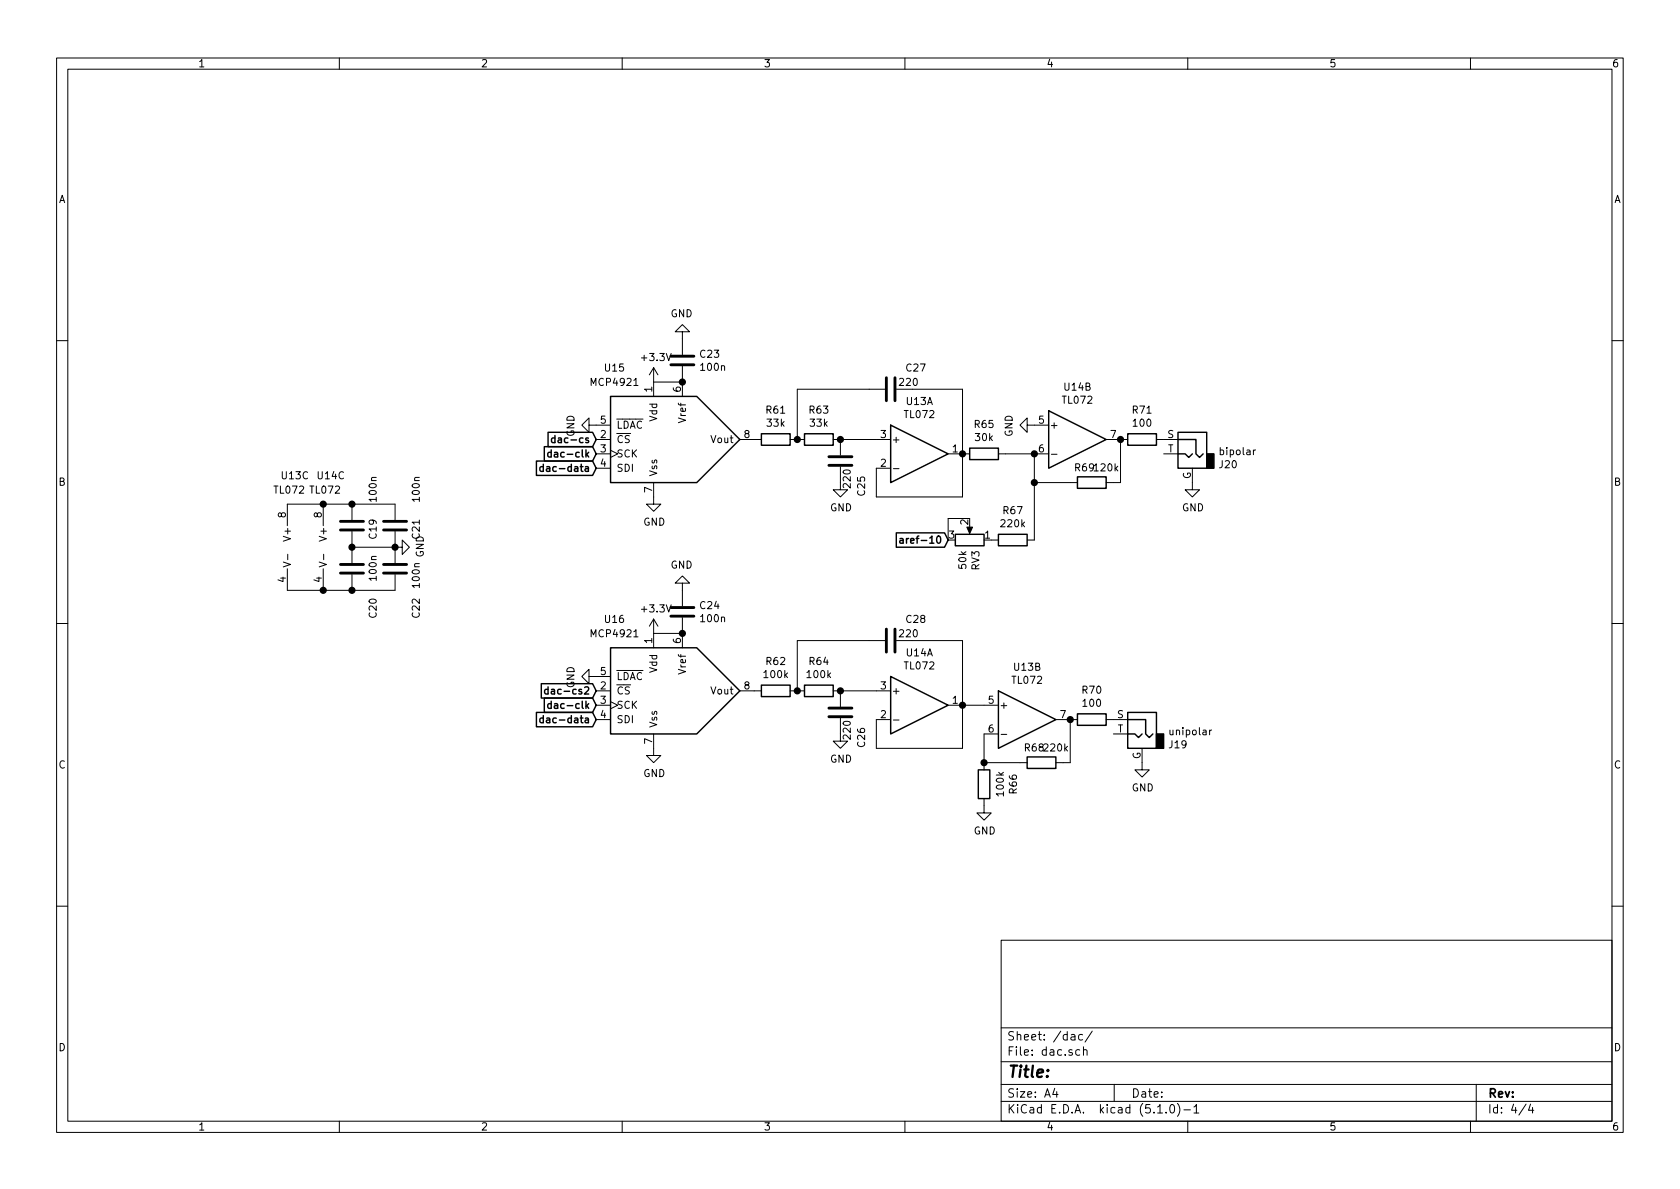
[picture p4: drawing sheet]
<svg xmlns="http://www.w3.org/2000/svg" width="297mm" height="210mm" viewBox="0 0 297 210" stroke-linecap="round" stroke-linejoin="round" font-family="sans-serif">
<g fill="none" stroke="#000" stroke-width=".18">
<path d="M10 10.3h277v189.9h-277zM12 12.2h273v186.1h-273zM60 10.3v1.9M110 10.3v1.9M160 10.3v1.9M210 10.3v1.9M260 10.3v1.9M120.6 58.7h1.3l-1.3-1.3-1.2 1.3h1.2v4M10 60.2h2M104.1 75.2v-1.3l-1.2 1.3 1.2 1.2v-1.2h3.8M105.4 77.7h2.5M107.9 79.6l1.3 .7-1.3 .6"/>
<path d="M115.6 67.6h5M115.6 65v5.1M115.6 65l-.8 1.3M115.6 65l.7 1.3M120.6 64.8v5.3M130.8 77.7h3.8M139.7 77.7h2.5M147.3 77.7h10.2M148.6 77.7v2.8M156.5 68.8h-15.5v8.9M158.5 68.8h11.7v19.1h-15.3v-5.1h2.6M181.6 75.2v-1.3l-1.3 1.3 1.3 1.2v-1.2h3.8"/>
<path d="M195.6 77.7h3.8M198.1 77.7v7.6h-2.5M204.5 77.7h3.8M222 79.6l-.4 .2M285 60.2h2M50.1 99.4l1.3 .4-1.3 .4M50.9 98v1M56.4 99.4l1.3 .4-1.3 .4M57.1 89.1v3.9M57.2 98v1M62.2 96.8h8.9v-1.3l1.3 1.3-1.3 1.2v-1.2M62.2 89.1v2.8"/>
<path d="M62.2 94v5.6M69.8 91.9v-2.8h-19v3.9M69.8 94v5.6M105.4 80.3h2.5M105.4 82.8h2.5M115.6 85.3v3.8h1.2l-1.2 1.3-1.3-1.3h1.3M148.6 82.5v4.1h1.3l-1.3 1.3-1.3-1.3h1.3M158 82.9h1M167.6 80.3h3.8M171.4 91.7h-3.8v3.8M171.4 93v1M175.3 95.5h1.2"/>
<path d="M176.5 80.3h8.9M182.9 85.3h7.6M182.9 80.3v15.2h-1.3M185.9 80.3h1M205.7 80.3h2.6M210.8 82.8v3.8h1.3l-1.3 1.3-1.3-1.3h1.3M10 110.3h2M50.8 100.6v3.8h19v-2.8M57.1 100.6v3.8M62.2 101.6v2.8M104.1 119.6v-1.2l-1.2 1.2 1.2 1.3v-1.3h3.8M115.6 109.5v5"/>
<path d="M115.6 112h5M115.6 109.5l-.8 1.2M115.6 109.5l.7 1.2M120.6 103.1h1.3l-1.3-1.3-1.2 1.3h1.2v4.1M120.6 109.2v5.3M156.5 113.3h-15.5v8.9M158.5 113.3h11.7v19h-15.3v-5.1h2.6M285 110.3h2M105.4 122.2h2.5M105.4 124.7h2.5M105.4 127.2h2.5M107.9 124.1l1.3 .6-1.3 .6"/>
<path d="M115.6 129.8v3.8h1.2l-1.2 1.3-1.3-1.3h1.3M130.8 122.2h3.8M139.7 122.2h2.5M147.3 122.2h10.2M148.6 127v4.1h1.3l-1.3 1.2-1.3-1.2h1.3M148.6 122.2v2.8M158 127.3h1M167.6 124.7h8.9M174 134.9h7.6M176.5 129.8h-2.5v6.3M177 129.9h1M186.7 127.2h3.8"/>
<path d="M189.2 127.2v7.7h-2.5M195.6 127.2h3.8M196.8 129.8h2.6M201.9 132.3v3.8h1.3l-1.3 1.3-1.2-1.3h1.2M214.2 129.1l-.3 .2M174 141.2v2.6h1.3l-1.3 1.2-1.3-1.2h1.3M10 160.2h2M177 166.3h108v32h-108zM285 160.2h2M60 198.3v1.9M110 198.3v1.9M160 198.3v1.9"/>
<path d="M177 194.8h108M177 191.8h108M177 187.8h108M177 181.8h108M186.5 192.5l-.4 1h1M186.8 193v1M189.4 183h.6l.1 .9M190.1 183.3l-.5 .1-.3 .2 .3 .3 .5-.1M190.9 185.7l-.4-.1-.3 .3 .1 .6 .2 .1 .4-.1M191.4 183l-.4-.1-.3 .3 .1 .6h.6M191.6 185.7a.37 .37 0 0 1 .6 .1v.8M191.6 185.1v1.5"/>
<path d="M193.1 182.3l-1.3 2M197 191.8v3M204.7 196.8h.8M206.2 196.7v.1M207 195.4l.3-.1a.94 .94 0 0 1 0 1.5 .82 .82 0 0 1-.3-1.4zM208.2 195.1a1.71 1.71 0 0 1 0 2.3M209.3 196.3h1.2M210 198.3v1.9M211.1 195.8l.4-.5v1.5M211.1 196.8h.9M260 198.3v1.9M261 191.8v6.5"/>
<path d="M269.8 195.2l-1.2 2M270.6 195.2l-.3 1.1h.9M271 195.8v1"/>
</g>
<g fill="none" stroke="#000" stroke-width=".25">
<path d="M96.2 79h8.6l.6 1.3-.6 1.2h-8.6zM96.9 76.4h7.9l.6 1.3-.6 1.3h-7.9zM97.5 79.5v1.3M98.1 77.5l-.4-.1-.2 .3 .1 .5h.5M98.1 77v1.3M107.9 70.1h15.3l7.6 7.6-7.6 7.6h-15.3zM134.6 76.7h5.1v2h-5.1zM142.2 76.7h5.1v2h-5.1zM157.5 75.2l10.1 5.1-10.1 5zM171.4 79.2h5.1v2.1h-5.1zM185.4 72.6l10.2 5.1-10.2 5.1zM199.4 76.7h5.1v2h-5.1z"/>
<path d="M208.3 76.4h5.1v6.4h-5.1zM208.3 77.7h3.2v2.6l.6 .6 .6-.6M94.8 81.5h10l.6 1.3-.6 1.3h-10zM96.1 82.6l-.4-.1-.2 .2 .1 .6h.5M96.1 82.1v1.3M96.7 82.6h.5v.8M97.2 82.8l-.4 .1-.2 .2 .2 .3 .4-.1M97.5 80h-.4l-.2 .2 .1 .6h.5M158.5 94.2h8.5l.6 1.3-.6 1.3h-8.5zM159.1 95.3h.5l.1 .8M159.7 95.5l-.4 .1-.2 .2v.2h.6M160.3 95.2v.9"/>
<path d="M160.7 95.2l-.4 .2M168.9 94.5h5.1v2h-5.1zM176.5 94.5h5.1v2h-5.1zM190.5 84.3h5.1v2.1h-5.1zM208.3 80.3h1.2l.7 .6 .6-.6M107.9 114.5h15.3l7.6 7.7-7.6 7.6h-15.3zM157.5 119.6l10.1 5.1-10.1 5.1zM94.8 126h10l.6 1.2-.6 1.3h-10zM95.7 120.9h9.1l.6 1.3-.6 1.2h-9.1zM96.1 127h-.4l-.2 .2 .1 .6h.5M96.1 126.5v1.3M96.2 123.4h8.6l.6 1.3-.6 1.3h-8.6z"/>
<path d="M96.7 127h.5v.8M96.9 121.9h-.4l-.2 .2 .1 .6h.5M96.9 121.5v1.2M97.2 127.3h-.4l-.2 .2 .2 .3h.4M97.5 124.5l-.4-.1-.2 .3 .1 .5h.5M97.5 124v1.3M134.6 121.2h5.1v2h-5.1zM142.2 121.2h5.1v2h-5.1zM173 136.1h2v5.1h-2zM176.5 122.2l10.2 5-10.2 5.1zM181.6 133.9h5.1v2h-5.1zM190.5 126.2h5.1v2.1h-5.1z"/>
<path d="M199.4 126h5.1v6.3h-5.1zM199.4 129.8h1.3l.6 .6 .6-.6M199.4 127.2h3.2v2.6l.6 .6 .6-.6"/>
</g>
<g fill="none" stroke="#000" stroke-width=".51">
<path d="M118.6 64.5h4.1M118.6 63h4.1M156.7 66.8v4.1M158.2 66.8v4.1M60.2 92.2h4.1M60.2 93.7h4.1M60.2 99.8h4.1M67.8 92.2h4.1M67.8 93.7h4.1M67.8 99.8h4.1M146.6 80.8h4M146.6 82.3h4"/>
<path d="M60.2 101.3h4.1M67.8 101.3h4.1M118.6 109h4.1M118.6 107.4h4.1M156.7 111.2v4.1M158.2 111.2v4.1M146.6 125.2h4M146.6 126.7h4"/>
</g>
<g fill="#000" stroke="#000" stroke-width=".25">
<path d="M213.4 80.3h1.2v2.5h-1.2zM204.5 129.8h1.2v2.5h-1.2z"/>
<circle cx="120.7" cy="67.6" r=".51"/>
<circle cx="141" cy="77.7" r=".51"/>
<circle cx="148.6" cy="77.7" r=".51"/>
<circle cx="198.1" cy="77.7" r=".51"/>
<circle cx="57.2" cy="89.1" r=".51"/>
<circle cx="62.2" cy="89.1" r=".51"/>
<circle cx="62.2" cy="96.8" r=".51"/>
<circle cx="69.9" cy="96.8" r=".51"/>
<circle cx="170.2" cy="80.3" r=".51"/>
<circle cx="182.9" cy="80.3" r=".51"/>
<circle cx="182.9" cy="85.3" r=".51"/>
<circle cx="57.2" cy="104.4" r=".51"/>
<circle cx="62.2" cy="104.4" r=".51"/>
<circle cx="120.7" cy="112" r=".51"/>
<circle cx="141" cy="122.2" r=".51"/>
<circle cx="148.6" cy="122.2" r=".51"/>
<circle cx="170.2" cy="124.7" r=".51"/>
<circle cx="174" cy="134.9" r=".51"/>
<circle cx="189.2" cy="127.2" r=".51"/>
</g>
<path d="M170.9 93.2h1.1l-.6 1.2z" fill="#000" stroke="#000" stroke-width=".18"/>
<text font-size="2.8" x="178" y="190.5">Title:</text>
<g font-size="2.1">
<text x="178" y="184">Sheet: /dac/</text>
<text x="178" y="186.7">File: dac.sch</text>
<text x="178" y="196.9">KiCad E.D.A. kicad (5.1.0)-1</text>
<text x="178" y="194.1">Size: A4</text>
<text x="200" y="194.1">Date:</text>
<text x="263" y="194.1">Rev:</text>
<text x="263" y="196.9">Id: 4/4</text>
</g>
<g font-size="1.8">
<text x="35" y="11.9">1</text>
<text x="85" y="11.9">2</text>
<text x="135" y="11.9">3</text>
<text x="185" y="11.9">4</text>
<text x="235" y="11.9">5</text>
<text x="285" y="11.9">6</text>
<text x="10.4" y="35.9">A</text>
<text x="285.4" y="35.9">A</text>
<text x="118.6" y="56.1">GND</text>
<text x="107" y="65.7">U15</text>
<text x="113.6" y="63.8">+3.3V</text>
<text x="123.9" y="63.3">C23</text>
<text x="124" y="65.6">100n</text>
<text x="160.3" y="65.7">C27</text>
<text x="104.7" y="68.2">MCP4921</text>
<text x="115.3" y="69.3" transform="rotate(-90 115.3 69.3)">1</text>
<text x="120.4" y="69.3" transform="rotate(-90 120.4 69.3)">6</text>
<text x="159.2" y="68.2">220</text>
<text x="160.3" y="71.6">U13A</text>
<text x="188" y="71.4">TL072</text>
<text x="188.2" y="69.1">U14B</text>
<text x="101.6" y="77.3" transform="rotate(-90 101.6 77.3)">GND</text>
<text x="106.2" y="77.5">2</text>
<text x="106.2" y="74.9">5</text>
<text x="109" y="75.8">LDAC</text>
<text x="116.2" y="74.5" transform="rotate(-90 116.2 74.5)">Vdd</text>
<text x="121.3" y="74.5" transform="rotate(-90 121.3 74.5)">Vref</text>
<text x="131.6" y="77.5">8</text>
<text x="135.5" y="73.1">R61</text>
<text x="135.7" y="75.5">33k</text>
<text x="143.2" y="73.1">R63</text>
<text x="143.3" y="75.5">33k</text>
<text x="155.7" y="77.5">3</text>
<text x="160" y="73.9">TL072</text>
<text x="172.4" y="75.7">R65</text>
<text x="172.5" y="78">30k</text>
<text x="179" y="77.3" transform="rotate(-90 179 77.3)">GND</text>
<text x="183.7" y="74.9">5</text>
<text x="185.5" y="75.8">+</text>
<text x="196.4" y="77.5">7</text>
<text x="200.3" y="73.1">R71</text>
<text x="200.5" y="75.5">100</text>
<text x="206.4" y="77.5">S</text>
<text x="97.3" y="83.4">dac-data</text>
<text x="98.4" y="80.9">dac-clk</text>
<text x="98.9" y="78.4">dac-cs</text>
<text x="106.2" y="80">3</text>
<text x="106.2" y="82.5">4</text>
<text x="109" y="78.4">CS</text>
<text x="109" y="80.9">SCK</text>
<text x="109" y="83.4">SDI</text>
<text x="125.9" y="78.4">Vout</text>
<text x="155.7" y="82.5">2</text>
<text x="157.6" y="78.4">+</text>
<text x="168.4" y="80">1</text>
<text x="183.7" y="80">6</text>
<text x="190.1" y="83.4">R69120k</text>
<text x="206.5" y="80">T</text>
<text x="215.7" y="82.8">J20</text>
<text x="215.8" y="80.5">bipolar</text>
<text x="10.4" y="85.9">B</text>
<text x="48.6" y="87.3">TL072</text>
<text x="49.9" y="84.8">U13C</text>
<text x="54.9" y="87.3">TL072</text>
<text x="56.2" y="84.8">U14C</text>
<text x="66.6" y="88.5" transform="rotate(-90 66.6 88.5)">100n</text>
<text x="74.2" y="88.5" transform="rotate(-90 74.2 88.5)">100n</text>
<text x="115.3" y="87.1" transform="rotate(-90 115.3 87.1)">7</text>
<text x="116.2" y="84.3" transform="rotate(-90 116.2 84.3)">Vss</text>
<text x="150.4" y="86.2" transform="rotate(-90 150.4 86.2)">220</text>
<text x="153" y="87.6" transform="rotate(-90 153 87.6)">C25</text>
<text x="210.6" y="84.8" transform="rotate(-90 210.6 84.8)">G</text>
<text x="285.4" y="85.9">B</text>
<text x="50.5" y="91.5" transform="rotate(-90 50.5 91.5)">8</text>
<text x="51.4" y="95.3" transform="rotate(-90 51.4 95.3)">V+</text>
<text x="56.9" y="91.5" transform="rotate(-90 56.9 91.5)">8</text>
<text x="57.8" y="95.3" transform="rotate(-90 57.8 95.3)">V+</text>
<text x="66.6" y="95.2" transform="rotate(-90 66.6 95.2)">C19</text>
<text x="74.2" y="95.2" transform="rotate(-90 74.2 95.2)">C21</text>
<text x="113.7" y="93">GND</text>
<text x="146.8" y="90.4">GND</text>
<text x="167.8" y="95.2">3</text>
<text x="171.2" y="92.8" transform="rotate(-90 171.2 92.8)">2</text>
<text x="174.1" y="95.2">1</text>
<text x="177.1" y="93.2">220k</text>
<text x="177.4" y="90.9">R67</text>
<text x="209" y="90.4">GND</text>
<text x="74.9" y="98.6" transform="rotate(-90 74.9 98.6)">GND</text>
<text x="118.6" y="100.6">GND</text>
<text x="161" y="96.1">aref-10</text>
<text x="170.9" y="100.5" transform="rotate(-90 170.9 100.5)">50k</text>
<text x="173.2" y="100.8" transform="rotate(-90 173.2 100.8)">RV3</text>
<text x="50.5" y="103" transform="rotate(-90 50.5 103)">4</text>
<text x="56.9" y="103" transform="rotate(-90 56.9 103)">4</text>
<text x="66.6" y="102.5" transform="rotate(-90 66.6 102.5)">100n</text>
<text x="74.2" y="103.8" transform="rotate(-90 74.2 103.8)">100n</text>
<text x="123.9" y="107.7">C24</text>
<text x="66.6" y="109.2" transform="rotate(-90 66.6 109.2)">C20</text>
<text x="74.2" y="109.2" transform="rotate(-90 74.2 109.2)">C22</text>
<text x="104.7" y="112.7">MCP4921</text>
<text x="107" y="110.2">U16</text>
<text x="113.6" y="108.3">+3.3V</text>
<text x="115.3" y="113.8" transform="rotate(-90 115.3 113.8)">1</text>
<text x="120.4" y="113.8" transform="rotate(-90 120.4 113.8)">6</text>
<text x="124" y="110">100n</text>
<text x="159.2" y="112.7">220</text>
<text x="160.3" y="110.2">C28</text>
<text x="106.2" y="119.4">5</text>
<text x="116.2" y="118.9" transform="rotate(-90 116.2 118.9)">Vdd</text>
<text x="121.3" y="119" transform="rotate(-90 121.3 119)">Vref</text>
<text x="135.2" y="119.9">100k</text>
<text x="135.5" y="117.6">R62</text>
<text x="142.8" y="119.9">100k</text>
<text x="143.2" y="117.6">R64</text>
<text x="160" y="118.4">TL072</text>
<text x="160.3" y="116.1">U14A</text>
<text x="179.3" y="118.6">U13B</text>
<text x="97.9" y="122.8">dac-cs2</text>
<text x="98.4" y="125.3">dac-clk</text>
<text x="101.6" y="121.7" transform="rotate(-90 101.6 121.7)">GND</text>
<text x="106.2" y="121.9">2</text>
<text x="106.2" y="124.5">3</text>
<text x="109" y="122.8">CS</text>
<text x="109" y="125.3">SCK</text>
<text x="109" y="120.3">LDAC</text>
<text x="125.9" y="122.8">Vout</text>
<text x="131.6" y="121.9">8</text>
<text x="155.7" y="121.9">3</text>
<text x="157.6" y="122.8">+</text>
<text x="168.4" y="124.5">1</text>
<text x="174.8" y="124.5">5</text>
<text x="176.7" y="125.3">+</text>
<text x="179.1" y="120.9">TL072</text>
<text x="191.4" y="122.7">R70</text>
<text x="191.6" y="125">100</text>
<text x="97.3" y="127.9">dac-data</text>
<text x="106.2" y="127">4</text>
<text x="109" y="127.9">SDI</text>
<text x="115.3" y="131.5" transform="rotate(-90 115.3 131.5)">7</text>
<text x="116.2" y="128.8" transform="rotate(-90 116.2 128.8)">Vss</text>
<text x="150.4" y="130.6" transform="rotate(-90 150.4 130.6)">220</text>
<text x="155.7" y="127">2</text>
<text x="174.8" y="129.5">6</text>
<text x="187.5" y="127">7</text>
<text x="197.5" y="127">S</text>
<text x="197.6" y="129.5">T</text>
<text x="207" y="130">unipolar</text>
<text x="10.4" y="135.9">C</text>
<text x="113.7" y="137.4">GND</text>
<text x="146.8" y="134.9">GND</text>
<text x="153" y="132" transform="rotate(-90 153 132)">C26</text>
<text x="181.2" y="132.9">R68220k</text>
<text x="201.7" y="134.3" transform="rotate(-90 201.7 134.3)">G</text>
<text x="206.8" y="132.3">J19</text>
<text x="285.4" y="135.9">C</text>
<text x="177.5" y="140.6" transform="rotate(-90 177.5 140.6)">100k</text>
<text x="179.8" y="140.3" transform="rotate(-90 179.8 140.3)">R66</text>
<text x="200.1" y="139.9">GND</text>
<text x="172.2" y="147.6">GND</text>
<text x="10.4" y="185.9">D</text>
<text x="285.4" y="185.9">D</text>
<text x="35" y="199.9">1</text>
<text x="85" y="199.9">2</text>
<text x="135" y="199.9">3</text>
<text x="185" y="199.9">4</text>
<text x="235" y="199.9">5</text>
<text x="285" y="199.9">6</text>
</g>
</svg>
